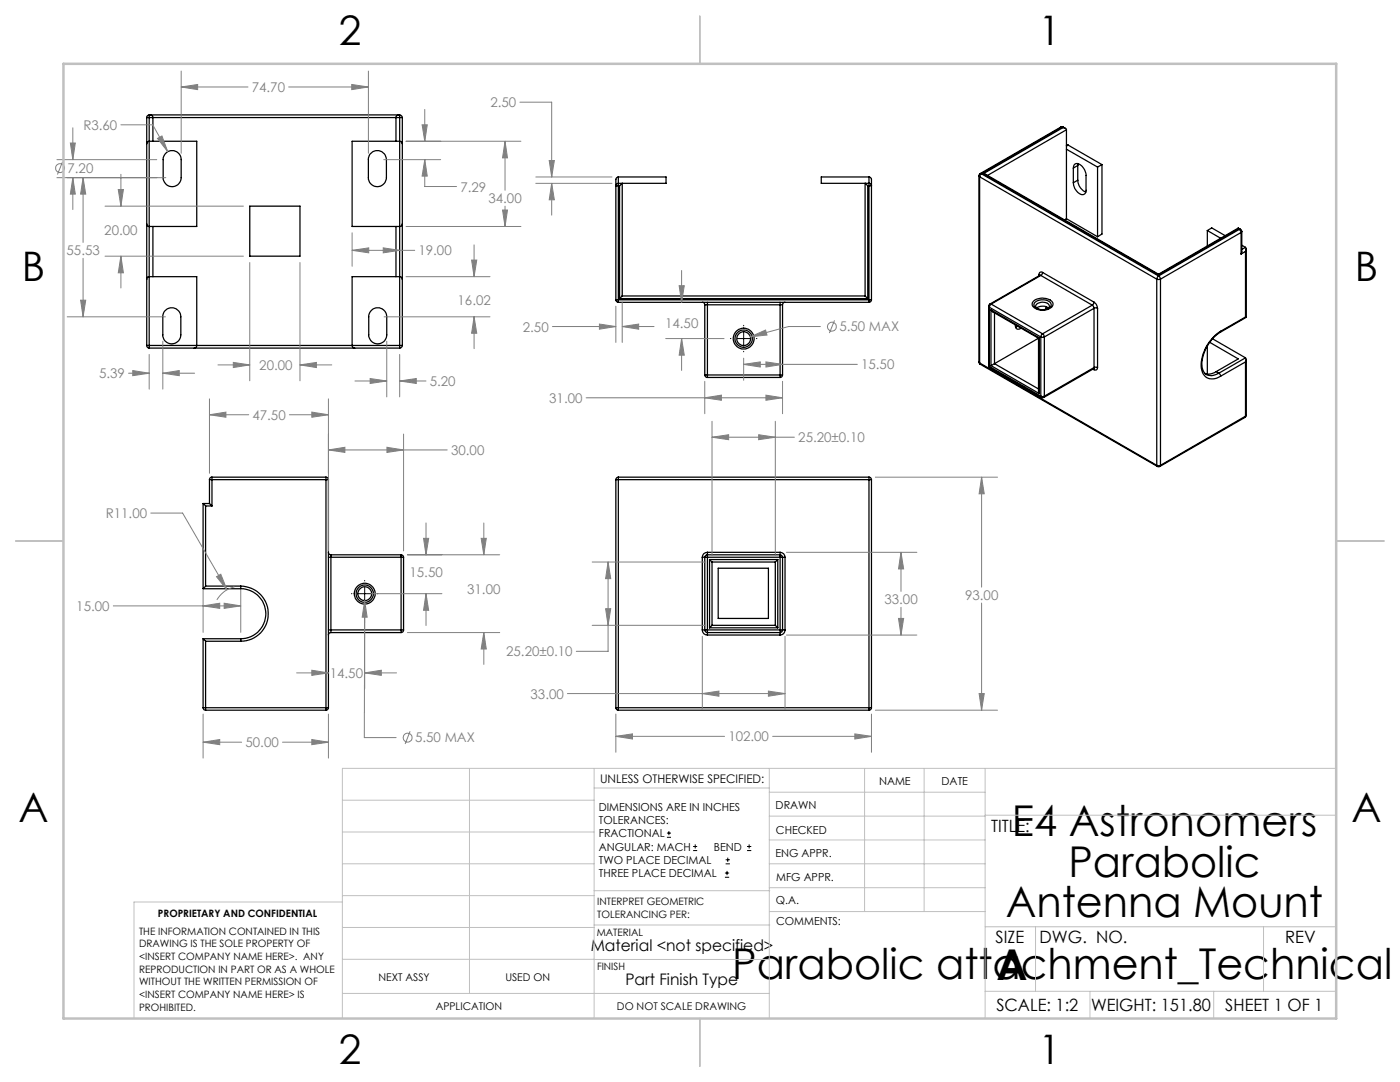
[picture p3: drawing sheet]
<svg xmlns="http://www.w3.org/2000/svg" width="279mm" height="216mm" viewBox="0 0 279 216" stroke-linecap="round" stroke-linejoin="round" font-family="sans-serif">
<g fill="none" stroke="#000" stroke-width=".25">
<path d="M29.3 28.7l.1-.4 .4-.1h9.5v17h-9.5M29.3 23.5h.5M29.3 23.5v21.2M29.8 22.9v.6M29.8 22.9l-.4 .3-.1 .3M29.8 23.5v21.7M29.8 22.9h50M29.8 23.5h50M30 22.9l.3 .1 .2 .4v4.8M33.2 30.5a1.8 1.8 0 0 1 1.9-.3 1.8 1.8 0 0 1 1.1 1.7v3.6a1.8 1.8 0 0 1-1.8 1.8 1.8 1.8 0 0 1-1.8-1.8v-4zM73.9 30.7a1.82 1.82 0 0 1 2-.5 1.82 1.82 0 0 1 1.2 1.7v3.6a1.8 1.8 0 0 1-1.8 1.8 1.8 1.8 0 0 1-1.8-1.8v-4zM79.5 22.9l-.3 .1-.2 .4v4.8"/>
<path d="M79.8 22.9v.6M79.8 22.9l.2 .1 .3 .5M79.8 23.5h.5M79.8 23.5v21.7M80.3 28.7l-.2-.4-.3-.1h-9.5v17h9.5M80.3 23.5v21.2M123.4 36.6h-.2a.27 .27 0 0 0-.2 .2 .27 .27 0 0 0 0 .3h.4M123.4 36.6v.5M123.4 35.3l-.4 .2-.1 .2v24.1M123.4 35.3v1.3M123.4 37.1v22.7M123.4 37.1h.2"/>
<path d="M123.4 35.3h9.5v1.3h-9.5M123.6 37.1l.6-.5v22.5M123.6 37.1v22.5M173.2 37.1l-.6-.5v22.5M173.2 37.1h.2M173.2 37.1v22.5M173.4 36.6v.5M173.4 36.6h.2a.27 .27 0 0 1 .3 .2 .27 .27 0 0 1-.1 .3h-.4M173.4 35.3l.4 .2 .1 .2v24.1M173.4 35.3v1.3M173.4 37.1v22.7M173.4 35.3h-9.5v1.3h9.5"/>
<path d="M195.4 35.1l.1 .2M195.4 35.1v37.1M195.5 35.3l35.4 20.4M195.5 35.3v37.1M195.6 34.6l-.2 .5M195.6 34.6l.3 .1M195.9 34.7l-.4 .6M195.9 34.7l35.3 20.4M196.2 34.7l.5 .1 34.5 19.9M196.2 34.7l35 20.2M211.7 25.4h.5M211.7 25.4h.2"/>
<path d="M211.7 25.4l-16.1 9.2M211.9 25.4h.3M211.9 25.4l.2 .1M211.9 25.4l-16 9.3M212.1 25.5l.6 .1 .1 .3M212.1 25.5l-15.9 9.2M212.2 25.4l.4 .2M212.8 29h.1M212.8 25.9v17.7M212.8 29.8l6.2 3.5M212.8 25.9l-15.7 9.1M213.2 29h-.4"/>
<path d="M213.2 29l6.7 3.8M213.2 29l-.4 .1M214.2 33.5a.82 .82 0 0 1 .5-.9 .82 .82 0 0 1 1 .3 2.76 2.76 0 0 1 1 2.1v3a.81 .81 0 0 1-.5 .8 .81 .81 0 0 1-.9-.3 2.61 2.61 0 0 1-1.1-2M214.2 33.5v3M215.1 35.9a2.65 2.65 0 0 0 1.6 2.4M215.1 33l-.9 .5M215.1 35.9l-.9 .6M215.1 33v2.9M215.1 32.7v.3M219 33.3v13.9M219.9 32.8l-.9 .5M219.9 32.8v13.9l-.9 .5"/>
<path d="M29.3 44.7l.1 .3 .4 .2M29.3 44.7v11M29.3 55.7v13.2M29.8 55.2l-.4 .2-.1 .3M29.8 55.2h9.5v13.8l-.3 .4-.2 .1M29.8 45.2v10M29.8 55.2v13.7M30.5 45.2v10M49.8 41.1h10.1v10h-10.1zM79 45.2v10M79.8 55.2h-9.5v13.8l.2 .4 .3 .1M79.8 55.2l.2 .1 .3 .4"/>
<path d="M79.8 45.2v10M79.8 55.2v13.7M80.3 44.7l-.2 .4-.3 .1M80.3 44.7v11M80.3 55.7v13.2M122.9 59.8h.5M122.9 59.8l.1 .4 .4 .1M123.4 59.8v.5M123.4 59.8h50M123.6 59.6h49.6M124.2 59.1l-.6 .5M124.2 59.1h48.4"/>
<path d="M172.6 59.1l.6 .5M173.4 59.8h.5M173.4 59.8v.5M173.9 59.8l-.1 .4-.4 .1M207.4 54.8l.1 .1M207.4 54.8v.2M207.5 55h.2M207.5 55l-9.9 5.7M207.5 54.9v.1M207.7 55l-9.9 5.7M207.7 55l10.3 5.9M208.1 54.4a.44 .44 0 0 0-.5-.1 .44 .44 0 0 0-.2 .5"/>
<path d="M208.1 54.4l-.4 .6M208.1 54.4l10.2 5.9M212.8 43.6l-.3 .3M212.8 43.6l6.2 3.6M230.9 55.7h.7M230.9 55.7v37.2M231.2 55.1l-.3 .6M231.2 55.1l.4 .6M231.2 54.7v.2M231.6 55.7v37.2M240.9 46l2.7 1.6M240.9 46l.9-.5 2.7 1.5"/>
<path d="M240.9 46v3.1M247.1 45.5v.2M247.1 45.5l-15.9 9.2M247.1 45.5l.5 .3M247.1 45.7l-15.9 9.2M247.1 45.7l.2 .1M247.3 45.8l.3 .2 .1 .4M247.3 45.8l-16.1 9.3M247.6 45.8l.2 .4M247.6 45.8h-.3M247.7 46.4l-16.1 9.3M247.7 46.4v4.3"/>
<path d="M247.8 46.2v4l-.1 .5M247.8 46.2l-.1 .2M247.8 48.9l.8 .5M248.6 49.4l.1 .3-.1 .5M248.6 50.2v13.1M248.6 50.2l-.9 .5M248.6 49.4l-.8 .4M248.7 49.7v13.6M29.3 68.9h.5M29.3 68.9l.1 .3 .4 .3M29.8 68.9v.6M29.8 68.9h50"/>
<path d="M29.8 69.5h50M32.9 62.1a1.82 1.82 0 0 1 2-.6 1.82 1.82 0 0 1 1.2 1.7v3.6a1.8 1.8 0 0 1-1.8 1.8 1.8 1.8 0 0 1-1.8-1.8v-3.9zM74 62.1a1.8 1.8 0 0 1 2-.6 1.8 1.8 0 0 1 1.2 1.7v3.6a1.8 1.8 0 0 1-1.8 1.8 1.8 1.8 0 0 1-1.8-1.8v-3.9zM79.8 68.9v.6M79.8 68.9h.5M80.3 68.9l-.3 .5-.2 .1M123.4 60.3h50M140.2 60.3l.2 .1 .3 .4M140.7 60.8h.5M140.7 74.8h.5M140.7 74.8l.2 .4 .3 .1M140.7 60.8v14"/>
<path d="M141.2 60.3v.5M141.2 74.8v.5M141.2 60.8v14M141.2 60.8h14.5M141.2 74.8h14.5M141.2 75.3h14.5M155.7 60.8h.5M155.7 60.3v.5M155.7 74.8h.5M155.7 74.8v.5M155.7 60.8v14M156.2 74.8l-.2 .4-.3 .1"/>
<path d="M156.2 60.8v14M156.7 60.3l-.5 .2v.3M195.4 72.2l.2 .5M195.4 72.2l.1 .2M195.5 72.4l.1 .3M195.5 72.4l35.4 20.5M195.6 72.7l35.4 20.4M197.3 73l.3 .4M197.3 61.1l.1 .2M197.3 73l.1 .1M197.3 61.1v11.9M197.4 73.1l.2 .3"/>
<path d="M197.4 61.3l10.3 5.9M197.4 73.1l10.3 6M197.4 61.3v11.8M197.6 60.7l-.3 .4M197.6 60.7h.2M197.6 73.4l10.2 5.9M197.8 61.8l.3 .4 9.2 5.3M197.8 61.8l9.6 5.6M197.8 61.8v11.2M197.8 73l9.6 5.5M197.8 60.7l-.4 .6M197.8 60.7l10.3 5.9"/>
<path d="M198.5 72.6l-.7 .4M198.5 72.6l8.8 5M198.5 62.4v10.2M202.7 64.8a.64 .64 0 0 0 .2 .8 .64 .64 0 0 0 .9-.1M203 65.1l-.2 .2M203.1 65.1l-.3 .1M203.1 65.1l-.4 .2M206.3 60.1a2.91 2.91 0 0 1 3.8 .3 1.08 1.08 0 0 1-1 1.3 2.58 2.58 0 0 1-3.1-.8v-.5zM206.5 60.4a2.26 2.26 0 0 1 3.3 .2 1.39 1.39 0 0 1-1.8 1.2 1.21 1.21 0 0 1-1.6-1.3zM206.9 61.5a2.76 2.76 0 0 0 2.4 0M206.9 61.5a2.02 2.02 0 0 1 2.4 0M207 61.6a.67 .67 0 0 1-.3-.8 .67 .67 0 0 1 .8-.4 1.28 1.28 0 0 1 1.9 .9l-.2 .3"/>
<path d="M207.3 67.5v10.6l.1 .4M207.3 67.5l-8.8 5.1M207.4 67.4l-.1 .1M207.4 67.4v11.1M207.7 67.2h.7M207.7 79.1l.4 .1 .3-.1M207.7 79.1l.1 .2M207.7 67.2v11.9M207.8 79.3h.5M208.1 66.6l.3 .6M208.1 66.6l-.4 .6M208.4 79.1l-.1 .2"/>
<path d="M208.4 67.2v11.9M208.7 61.2v.5M218 60.9l.3 .6M218 60.9l-9.9 5.7M218.1 73.6l.2 .2M218.2 73.6l.1 .2M218.2 73.6l-9.9 5.7M218.3 60.3a1.6 1.6 0 0 1 .7 1.2M218.3 61.5l.3-.1 .4 .1M218.3 60.3l-.3 .6M218.3 73.3h.7M218.3 73.3l-.1 .3"/>
<path d="M218.3 61.5l-9.9 5.7M218.3 61.5v11.8M218.3 73.3l-9.9 5.8M219 73.3a.44 .44 0 0 1-.2 .5 .44 .44 0 0 1-.5 0M219 61.5v11.8M240.7 74.7h.1M240.9 69v5.6M241.4 68.3l5.7 3.3-4.4 2.6M242 67.6l6.6 3.8M242.7 74.2l-1.1 .4-1.1-.1M242.7 74.2l.5 .3M243.2 74.5l.4 .6"/>
<path d="M243.2 74.5a2.38 2.38 0 0 1-2.5 .2M243.5 66.3a8 8 0 0 0-3.6 7.1l.4 .9 .4 .4M243.6 66.1a8.1 8.1 0 0 0-3.7 7.8 2.24 2.24 0 0 0 3.7 1.2M243.6 66.1l-.1 .2M248.6 63.3h.1M248.6 71.4l.1 .3-.1 .5M248.6 72.2l-5 2.9M248.6 72.2v10.8M248.6 63.3l-5 2.8M248.6 71.4l-5.4 3.1M248.7 71.7v11.1M248.7 63.3l-5.2 3"/>
<path d="M41.8 95.7h.5M41.8 95.7v4.8M42.3 95.2v.5M42.3 95.2l-.3 .1-.2 .4M42.3 95.7h22.8M42.3 95.2h22.8M42.3 95.7v5.3M65.1 95.2v.5M65.1 95.7h.4M65.1 95.2l.2 .1 .2 .4M65.1 95.7v45.5M65.5 95.7v45.5"/>
<path d="M122.9 95.7h.5M122.9 95.7v45.5M123.4 95.2l-.4 .2-.1 .3M123.4 95.2v.5M123.4 95.7h50M123.4 95.7v45.5M123.4 95.2h50M173.4 95.7h.5M173.4 95.2v.5M173.4 95.2l.4 .2 .1 .3M173.4 95.7v45.5M173.9 95.7v45.5"/>
<path d="M230.9 92.9h.7M230.9 92.9l.1 .2M231 93.1h.5M231.6 92.9l-.1 .2M248.5 83.3l-17 9.8M248.6 83l-.1 .3M248.6 83l-17 9.9M248.7 82.8l-.2 .5M248.7 82.8l-.1 .2M40.5 100.5l.5 .5M40.5 117.5h7.5M40.5 100.5h1.3"/>
<path d="M40.5 100.5v17M41 116.9l-.5 .6M41 116.9h7M41 101h1.3M41 101v15.9M41.8 100.5l.5 .5M48 116.9v.6M48 116.9a5.5 5.5 0 0 1 5.5 5.5 5.5 5.5 0 0 1-5.5 5.6M48 117.5a5 5 0 0 1 5.1 5 5 5 0 0 1-5.1 5M65.5 111.2h.5M65.5 110.2l.1 .3 .4 .2M66 110.7v.5"/>
<path d="M66 110.7h14M66 111.2h14M66 111.2v14.5M80 110.7v.5M80 110.7l.4 .1 .1 .4M80 111.2h.5M80 111.2v14.5M80.5 111.2v14.5M140.2 111.2h.5M140.2 111.2v14.5M140.7 111.2h.5M140.7 111.2v14.5"/>
<path d="M141.2 110.7l-.4 .1-.1 .4M141.2 110.7v.5M141.2 110.2v.5M141.2 110.2a.97 .97 0 0 0-1 1M141.2 111.2v14.5M141.2 110.7h14.5M141.2 111.2h14.5M141.2 110.2h14.5M141.6 111.7l.5 .4M141.6 111.7h13.6M141.6 111.7v13.6M142.1 112.1h12.6"/>
<path d="M142.1 112.1v12.7M143.3 113.4h10.1v10h-10.1zM154.7 112.1v12.7M155.2 111.7l-.5 .4M155.2 111.7v13.6M155.7 110.7v.5M155.7 111.2h.5M155.7 110.7l.3 .1 .2 .4M155.7 110.2a.96 .96 0 0 1 1 1M155.7 110.2v.5M155.7 111.2v14.5M156.2 111.2h.5"/>
<path d="M156.2 111.2v14.5M156.7 111.2v14.5M40.5 127.5l.5 .5M40.5 127.5h7.5M40.5 127.5v13.7M41 128h7M41 128v13.2M48 127.5v.5M65.5 125.7h.5M66 125.7v.5M66 126.2l-.4 .2-.1 .3M66 126.2h14"/>
<path d="M66 125.7h14M80 125.7v.5M80 125.7h.5M80.5 125.7a.49 .49 0 0 1-.5 .5M140.2 125.7h.5M140.2 125.7a.97 .97 0 0 0 1 1M140.7 125.7h.5M140.7 125.7a.54 .54 0 0 0 .5 .5M141.2 125.7v.5M141.2 126.2v.5M141.2 126.2h14.5M141.2 125.7h14.5"/>
<path d="M141.2 126.7h14.5M141.6 125.3h13.6M142.1 124.8l-.5 .5M142.1 124.8h12.6M154.7 124.8l.5 .5M155.7 125.7v.5M155.7 125.7h.5M155.7 126.2v.5M156.2 125.7a.49 .49 0 0 1-.5 .5M156.2 125.7h.5M156.7 125.7a.97 .97 0 0 1-1 1M40.5 141.2l.2 .4 .3 .1"/>
<path d="M40.5 141.2h.5M41 141.2v.5M41 141.2h24.1M41 141.7h24.1M65.1 141.2v.5M65.1 141.2h.4M65.5 141.2l-.2 .4-.2 .1M122.9 141.2l.1 .4 .4 .1M122.9 141.2h.5M123.4 141.2v.5M123.4 141.2h50M123.4 141.7h50"/>
<path d="M173.4 141.2v.5M173.4 141.2h.5M173.9 141.2l-.1 .4-.4 .1"/>
<circle cx="148.4" cy="67.6" r="1.73"/>
<circle cx="148.4" cy="67.6" r="1.38"/>
<circle cx="148.4" cy="67.6" r="2.08"/>
<circle cx="72.8" cy="118.5" r="1.73"/>
<circle cx="72.8" cy="118.5" r="2.08"/>
<circle cx="72.8" cy="118.5" r="1.38"/>
</g>
<g fill="none" stroke="#808080" stroke-width=".2">
<path d="M36.2 17.4l3.2-.5v1zM36.2 14.2v16.4M36.2 17.4h13.3M57.6 17.4h15.9M70.2 16.9l3.3 .5-3.3 .5zM73.5 14.2v16.4M11.4 31.9h19.9M11.4 35.5h21.7M12.5 32.3l-1 2.5M14 28.5h1l-.5 3.4zM14.5 35.5l.5 3.2h-1zM14.5 25.5v6.4"/>
<path d="M14.5 35.5v6.3M16.6 35.5l.5 3.2h-1zM16.6 35.5v12.9M23.6 37.8h1l-.5 3.3zM24.1 24.9h6.4l3 5.4M24.1 34.8v6.3M31.4 27.6l.9-.5 1.2 3.2zM76.6 31.9h11.3M81 28.2h23M84.2 24.9h1.1l-.5 3.3zM84.8 31.9l.5 3.2h-1.1zM84.8 31.9v5.3h6.3"/>
<path d="M84.8 21.8v6.4M100.8 28.2l.5 3.3h-1zM100.8 28.2v9.8M103.8 20.4h6.3v14.9M106.9 35.3h15.2M106.9 36.6h15.2M109.6 32h1l-.5 3.3zM110.1 36.6l.5 3.3h-1zM110.1 36.6v6.3M16.1 59.9h1l-.5 3.3zM16.6 51.5v11.7M21 51.1h27.6"/>
<path d="M21 41.1h27.6M24.1 51.1l.5 3.3h-1zM24.1 51.1v6.4M49.8 52.4v23.6M59.9 52.4v23.6M70.3 50l3.3-.5v.9zM70.3 46.5v6.6M70.3 50h12.5M76.5 49.5l3.3 .5-3.3 .4zM81 45.2h23M81 55.2h16.8M94.1 51.9h1l-.5 3.3z"/>
<path d="M94.6 48.9v6.3M100.3 41.9h1l-.5 3.3zM100.8 41.1v4.1M135.5 57h1.1l-.6 3.3zM136 54v6.3M13.4 63.2h19.6M25.6 74.5h4.2M26.5 73.9l3.3 .6-3.3 .5zM29.8 70.7v6.9M32.5 74.5l3.3-.6v1.1zM32.5 68.1v9.5M32.5 74.5h6.3"/>
<path d="M41.8 79.6v14.8M43.5 72.8h6.3M46.6 72.3l3.2 .5-3.2 .5zM59.9 72.8l3.2-.5v1zM59.9 72.8h6.3M65.5 79.6v30.3M70.8 76h6.4M73.9 75.5l3.3 .5-3.3 .5zM76.7 63.2h21.1M77.2 68.1v11.1M79.8 76l3.3-.5v1zM79.8 70.7v8.5"/>
<path d="M79.8 76h5.2M94.6 63.2l.5 3.3h-1zM94.6 63.2v6.4M110.2 65.2h12.7M117 79.4h39.2M119.6 64.7l3.3 .5-3.3 .5zM122.9 61.1v7.2M124.2 65.2l3.3-.5v1zM124.2 60.3v8M124.2 65.2h6.3M132.9 67.6h11.6M136 67.6l.6 3.3h-1.1z"/>
<path d="M136 67.6v6.3M140.7 79.4l3.3-.6v1.1zM140.7 76.1v6.4M148.4 72.7l3.3-.5v1zM148.4 71.5v4.4M148.4 72.7h22.7M149.8 67.2l3-1.3 .3 1zM152.9 78.8l3.3 .6-3.3 .5zM152.9 72.2l3.3 .5-3.3 .5zM156.2 76.1v6.4M163.7 65.2h-6.3l-7.6 2M166.5 63.9l-1 2.6"/>
<path d="M41.8 82.8l3.3-.6v1.1zM41.8 82.8h7.8M57.7 82.8h7.8M62.2 82.2l3.3 .6-3.3 .5zM65.5 89.8l3.3-.5v1zM65.5 89.8h23.8M77.2 89.3l3.3 .5-3.3 .5zM80.5 86.6v23.3M142.1 87.2l3.3-.5v1zM142.1 84.1v26.8M142.1 87.2h16.4M151.4 86.7l3.3 .5-3.3 .5z"/>
<path d="M154.7 84.1v26.8M174.7 95.2h24.4M195.9 95.2l.5 3.3h-1zM195.9 95.2v22M30.1 102.4h6.3l8.9 15.3M40.5 117.7v8.5M43.2 115.1l.9-.5 1.2 3.1zM46.8 117.1a5.5 5.5 0 0 0-3.5 2.6M48 117.7v8.5M72.8 119.8l.5 3.4h-1zM72.8 119.8l-.1 27.4h6.4M74 118.5h14.2"/>
<path d="M81.3 110.7h18.4M84.5 107.4h1l-.5 3.3zM85 118.5l.5 3.3h-1zM85 104.4v6.3M85 118.5v6.3M96 107.4h1l-.4 3.3zM96.6 104.4v6.3M118.2 112.1h22.6M121.4 112.1l.5 3.4h-1zM121.4 112.1v17.9h-6.4M157 110.2h26M179.8 110.2l.5 3.3h-1z"/>
<path d="M179.8 110.2v7.8M22.6 120.9h25.4M40.5 120.9l3.4-.5v1zM44.7 120.4l3.3 .5-3.3 .5zM59.2 134.3h6.3M62.2 133.7l3.3 .6-3.3 .5zM72.8 134.3l3.3-.6v1.1zM72.8 122.4v15M72.8 134.3h6.3M81.3 126.2h18.4M96.6 126.2l.4 3.3h-1zM96.6 126.2v6.4"/>
<path d="M113.2 138.4h43.5M118.2 124.8h22.6M120.9 121.5h1l-.5 3.3zM140.2 138.4l3.3-.5v1zM140.2 127v14.6M153.4 137.9l3.3 .5-3.3 .5zM156.7 127v14.6M157 126.7h26M179.3 123.4h1l-.5 3.3zM179.8 121.2v5.5M195.4 138.4h1l-.5 3.3zM195.9 120.3v21.4"/>
<path d="M40.5 148.1l3.4-.5v1zM40.5 142.5v8.8M40.5 148.1h7.7M56.4 148.1h9.1M62.2 147.6l3.3 .5-3.3 .5zM65.5 142.5v8.8M81.8 145.9l-.9 2.5M122.9 146.9l3.3-.5v1.1zM122.9 142.5v7.6M122.9 146.9h21.7M154.2 146.9h19.7M170.6 146.4l3.3 .5-3.3 .6z"/>
<path d="M173.9 142.5v7.6M174.7 141.7h24.4"/>
<circle cx="12" cy="33.6" r=".89"/>
<circle cx="166" cy="65.2" r=".88"/>
<circle cx="81.3" cy="147.2" r=".89"/>
</g>
<g fill="none" stroke="#000" stroke-width=".2">
<path d="M145.8 67.6h.1M147.1 67.6h2.6M148.4 64.9v.1M148.4 66.3v2.5M148.4 70.1v.1M151 67.6h.1M70.1 118.5h.1M71.5 118.5h2.5M72.8 115.8v.1M72.8 117.2v2.5M75.3 118.5h.1M72.8 121v.1"/>
<path d="M133.1 167.1h.8M133.1 166.2h.8M133.5 165.8v.9M138.3 169.7h.8M138.3 168.9h.8M138.7 168.5v.8M144.7 175h.8M144.7 174.2h.8M144.8 172.4h.9M144.8 171.6h.9M145.1 173.8v.8M145.2 171.1v.9"/>
<path d="M149.1 169.7h.8M149.1 168.9h.8M149.5 168.5v.8"/>
</g>
<g fill="none" stroke="#c0c0c0" stroke-width=".2">
<path d="M68.3 159.7h50.3M93.7 153.3v44.9M118.6 153.3v49.9M118.6 157.2h34.9M153.5 153.3v49.9M153.5 158.1h43.1M172.5 153.3v28.6M184.4 153.3v28.6M196.6 153.3v49.9M266.7 153.3h-198.4v49.9M68.3 178.7h50.3M68.3 172.4h50.3"/>
<path d="M68.3 166h50.3M68.3 180h-41.6v23.2M118.6 177.7h35M153.5 167.6h43.1M153.5 162.8h43.1M153.5 172.4h43.1M153.5 177.1h43.1M196.6 162.7h70.1M68.3 198.2h85.2M68.3 191.4l85.2 .1M68.3 185.1h50.3M118.6 184.6h35"/>
<path d="M153.6 181.9h43M196.6 197.8h70.1M196.6 184.9h70.1M206.7 184.9v12.9M217.5 197.8v5.4M242.2 197.8v5.4M252.2 184.9v12.9"/>
</g>
<path d="M139.7 3.2v9.5M3.1 107.9h9.6M266.7 107.9h9.5M139.7 203.2v9.6" fill="none" stroke="#c0c0c0" stroke-width=".25"/>
<path d="M12.7 12.7h254v190.5h-254z" fill="none" stroke="#c0c0c0" stroke-width=".5"/>
<path d="M195.4 138.4h1l-.5 3.3zM195.9 95.2l.5 3.3h-1zM122.9 146.9l3.3-.5v1.1zM170.6 146.4l3.3 .5-3.3 .6zM121.4 112.1l.5 3.4h-1zM120.9 121.5h1l-.5 3.3zM151.4 86.7l3.3 .5-3.3 .5zM142.1 87.2l3.3-.5v1zM140.2 138.4l3.3-.5v1zM153.4 137.9l3.3 .5-3.3 .5zM179.3 123.4h1l-.5 3.3zM179.8 110.2l.5 3.3h-1zM72.8 119.8l-.5 3.4h1zM77.2 89.3l3.3 .5-3.3 .5zM65.5 89.8l3.3-.5v1zM96.6 126.2l.4 3.3h-1zM96 107.4h1l-.4 3.3zM72.8 134.3l3.3-.6v1.1zM62.2 133.7l3.3 .6-3.3 .5zM85 118.5l.5 3.3h-1zM84.5 107.4h1l-.5 3.3zM62.2 82.2l3.3 .6-3.3 .5zM41.8 82.8l3.3-.6v1.1zM40.5 148.1l3.4-.5v1zM62.2 147.6l3.3 .5-3.3 .5zM43.2 115.1l2.1 2.6-1.2-3.1zM40.5 120.9l3.4-.5v1zM44.7 120.4l3.3 .5-3.3 .5zM109.6 32h1l-.5 3.3zM110.1 36.6l.5 3.3h-1zM124.2 65.2l3.3-.5v1zM119.6 64.7l3.3 .5-3.3 .5zM149.8 67.2l3.3-.3-.3-1zM140.7 79.4l3.3-.6v1.1zM152.9 78.8l3.3 .6-3.3 .5zM136 67.6l.6 3.3h-1.1zM135.5 57h1.1l-.6 3.3zM148.4 72.7l3.3-.5v1zM152.9 72.2l3.3 .5-3.3 .5zM31.4 27.6l2.1 2.7-1.2-3.2zM14 28.5h1l-.5 3.4zM14.5 35.5l.5 3.2h-1zM36.2 17.4l3.2-.5v1zM70.2 16.9l3.3 .5-3.3 .5zM16.6 35.5l.5 3.2h-1zM16.1 59.9h1l-.5 3.3zM70.3 50l3.3-.5v.9zM76.5 49.5l3.3 .5-3.3 .4zM100.3 41.9h1l-.5 3.3zM100.8 28.2l.5 3.3h-1zM32.5 74.5l3.3-.6v1.1zM26.5 73.9l3.3 .6-3.3 .5zM73.9 75.5l3.3 .5-3.3 .5zM79.8 76l3.3-.5v1zM84.8 31.9l.5 3.2h-1.1zM84.2 24.9h1.1l-.5 3.3zM94.6 63.2l.5 3.3h-1zM94.1 51.9h1l-.5 3.3zM59.9 72.8l3.2-.5v1zM46.6 72.3l3.2 .5-3.2 .5zM24.1 51.1l.5 3.3h-1zM23.6 37.8h1l-.5 3.3z" fill="#808080"/>
<g font-size="8.5">
<text x="201.9" y="166.8">E4 Astronomers</text>
<text x="213.2" y="174.9">Parabolic</text>
<text x="200.7" y="183.1">Antenna Mount</text>
<text x="146.1" y="195.4">Parabolic attachment_Technical d</text>
<text x="198.9" y="195.5">A</text>
</g>
<g font-size="8.1">
<text x="67.6" y="8.9">2</text>
<text x="207.3" y="8.9">1</text>
<text x="4.4" y="56.2">B</text>
<text x="270.4" y="56.2">B</text>
<text x="3.7" y="164.1">A</text>
<text x="269.7" y="164.1">A</text>
<text x="67.6" y="212.4">2</text>
<text x="207.3" y="212.4">1</text>
</g>
<g font-size="3.4">
<text x="197.8" y="166">TITLE:</text>
<text x="198.7" y="188.1">SIZE</text>
<text x="207.5" y="188.1">DWG. NO.</text>
<text x="256.5" y="188.2">REV</text>
<text x="198.8" y="201.7">SCALE: 1:2</text>
<text x="217.7" y="201.8">WEIGHT: 151.80</text>
<text x="244.5" y="201.7">SHEET 1 OF 1</text>
</g>
<g font-size="3.2">
<text x="117.9" y="189.8">Material &lt;not specified&gt;</text>
<text x="124.8" y="196.6">Part Finish Type</text>
</g>
<g font-size="2.7" fill="#808080">
<text x="50.2" y="18.4">74.70</text>
<text x="97.9" y="21.4">2.50</text>
<text x="16.6" y="25.9">R3.60</text>
<text x="13.5" y="34.5">7.20</text>
<text x="91.9" y="38.2">7.29</text>
<text x="97.5" y="40.5">34.00</text>
<text x="20.8" y="46.8">20.00</text>
<text x="13.3" y="50.9">55.53</text>
<text x="83.5" y="50.9">19.00</text>
<text x="91.3" y="60.8">16.02</text>
<text x="132.7" y="65.4">14.50</text>
<text x="104.3" y="66.2">2.50</text>
<text x="167.5" y="66.1">5.50 MAX</text>
<text x="19.8" y="75.5">5.39</text>
<text x="51.7" y="73.8">20.00</text>
<text x="85.8" y="77">5.20</text>
<text x="171.9" y="73.7">15.50</text>
<text x="50.4" y="83.7">47.50</text>
<text x="109.6" y="80.4">31.00</text>
<text x="159.3" y="88.2">25.20±0.10</text>
<text x="90" y="90.8">30.00</text>
<text x="21.1" y="103.4">R11.00</text>
<text x="81.7" y="115.2">15.50</text>
<text x="93.2" y="118.4">31.00</text>
<text x="192.6" y="119.7">93.00</text>
<text x="15.2" y="121.9">15.00</text>
<text x="176.5" y="120.6">33.00</text>
<text x="101" y="131">25.20±0.10</text>
<text x="65.8" y="135.3">14.50</text>
<text x="105.9" y="139.4">33.00</text>
<text x="49" y="149.1">50.00</text>
<text x="82.8" y="148.2">5.50 MAX</text>
<text x="145.4" y="147.9">102.00</text>
</g>
<text font-size="2.4" x="119.8" y="156.2">UNLESS OTHERWISE SPECIFIED:</text>
<g font-size="2.2">
<text x="119.5" y="161.8">DIMENSIONS ARE IN INCHES</text>
<text x="154.8" y="161.4">DRAWN</text>
<text x="175.4" y="156.6">NAME</text>
<text x="187.9" y="156.7">DATE</text>
<text x="119.5" y="164.4">TOLERANCES:</text>
<text x="119.5" y="167.1">FRACTIONAL</text>
<text x="154.9" y="166.3">CHECKED</text>
<text x="119.5" y="169.7">ANGULAR: MACH</text>
<text x="119.5" y="172.4">TWO PLACE DECIMAL</text>
<text x="142.5" y="169.7">BEND</text>
<text x="154.8" y="171">ENG APPR.</text>
<text x="119.5" y="175">THREE PLACE DECIMAL</text>
<text x="154.9" y="175.7">MFG APPR.</text>
<text x="154.9" y="180.4">Q.A.</text>
<text x="154.9" y="184.6">COMMENTS:</text>
</g>
<g font-size="2.1">
<text x="75.5" y="195.7">NEXT ASSY</text>
<text x="100.9" y="195.7">USED ON</text>
<text x="86.9" y="201.5">APPLICATION</text>
<text x="123.1" y="201.6">DO NOT SCALE DRAWING</text>
</g>
<g font-size="2">
<text x="31.5" y="182.9">PROPRIETARY AND CONFIDENTIAL</text>
<text x="119.2" y="180.6">INTERPRET GEOMETRIC</text>
<text x="119.2" y="183.1">TOLERANCING PER:</text>
<text x="27.8" y="186.5">THE INFORMATION CONTAINED IN THIS</text>
<text x="27.8" y="189">DRAWING IS THE SOLE PROPERTY OF</text>
<text x="27.8" y="191.6">&lt;INSERT COMPANY NAME HERE&gt;. ANY</text>
<text x="119.1" y="186.7">MATERIAL</text>
<text x="27.8" y="194.1">REPRODUCTION IN PART OR AS A WHOLE</text>
<text x="27.8" y="196.6">WITHOUT THE WRITTEN PERMISSION OF</text>
<text x="119.1" y="193.5">FINISH</text>
<text x="27.8" y="199.1">&lt;INSERT COMPANY NAME HERE&gt; IS</text>
<text x="27.8" y="201.7">PROHIBITED.</text>
</g>
</svg>
